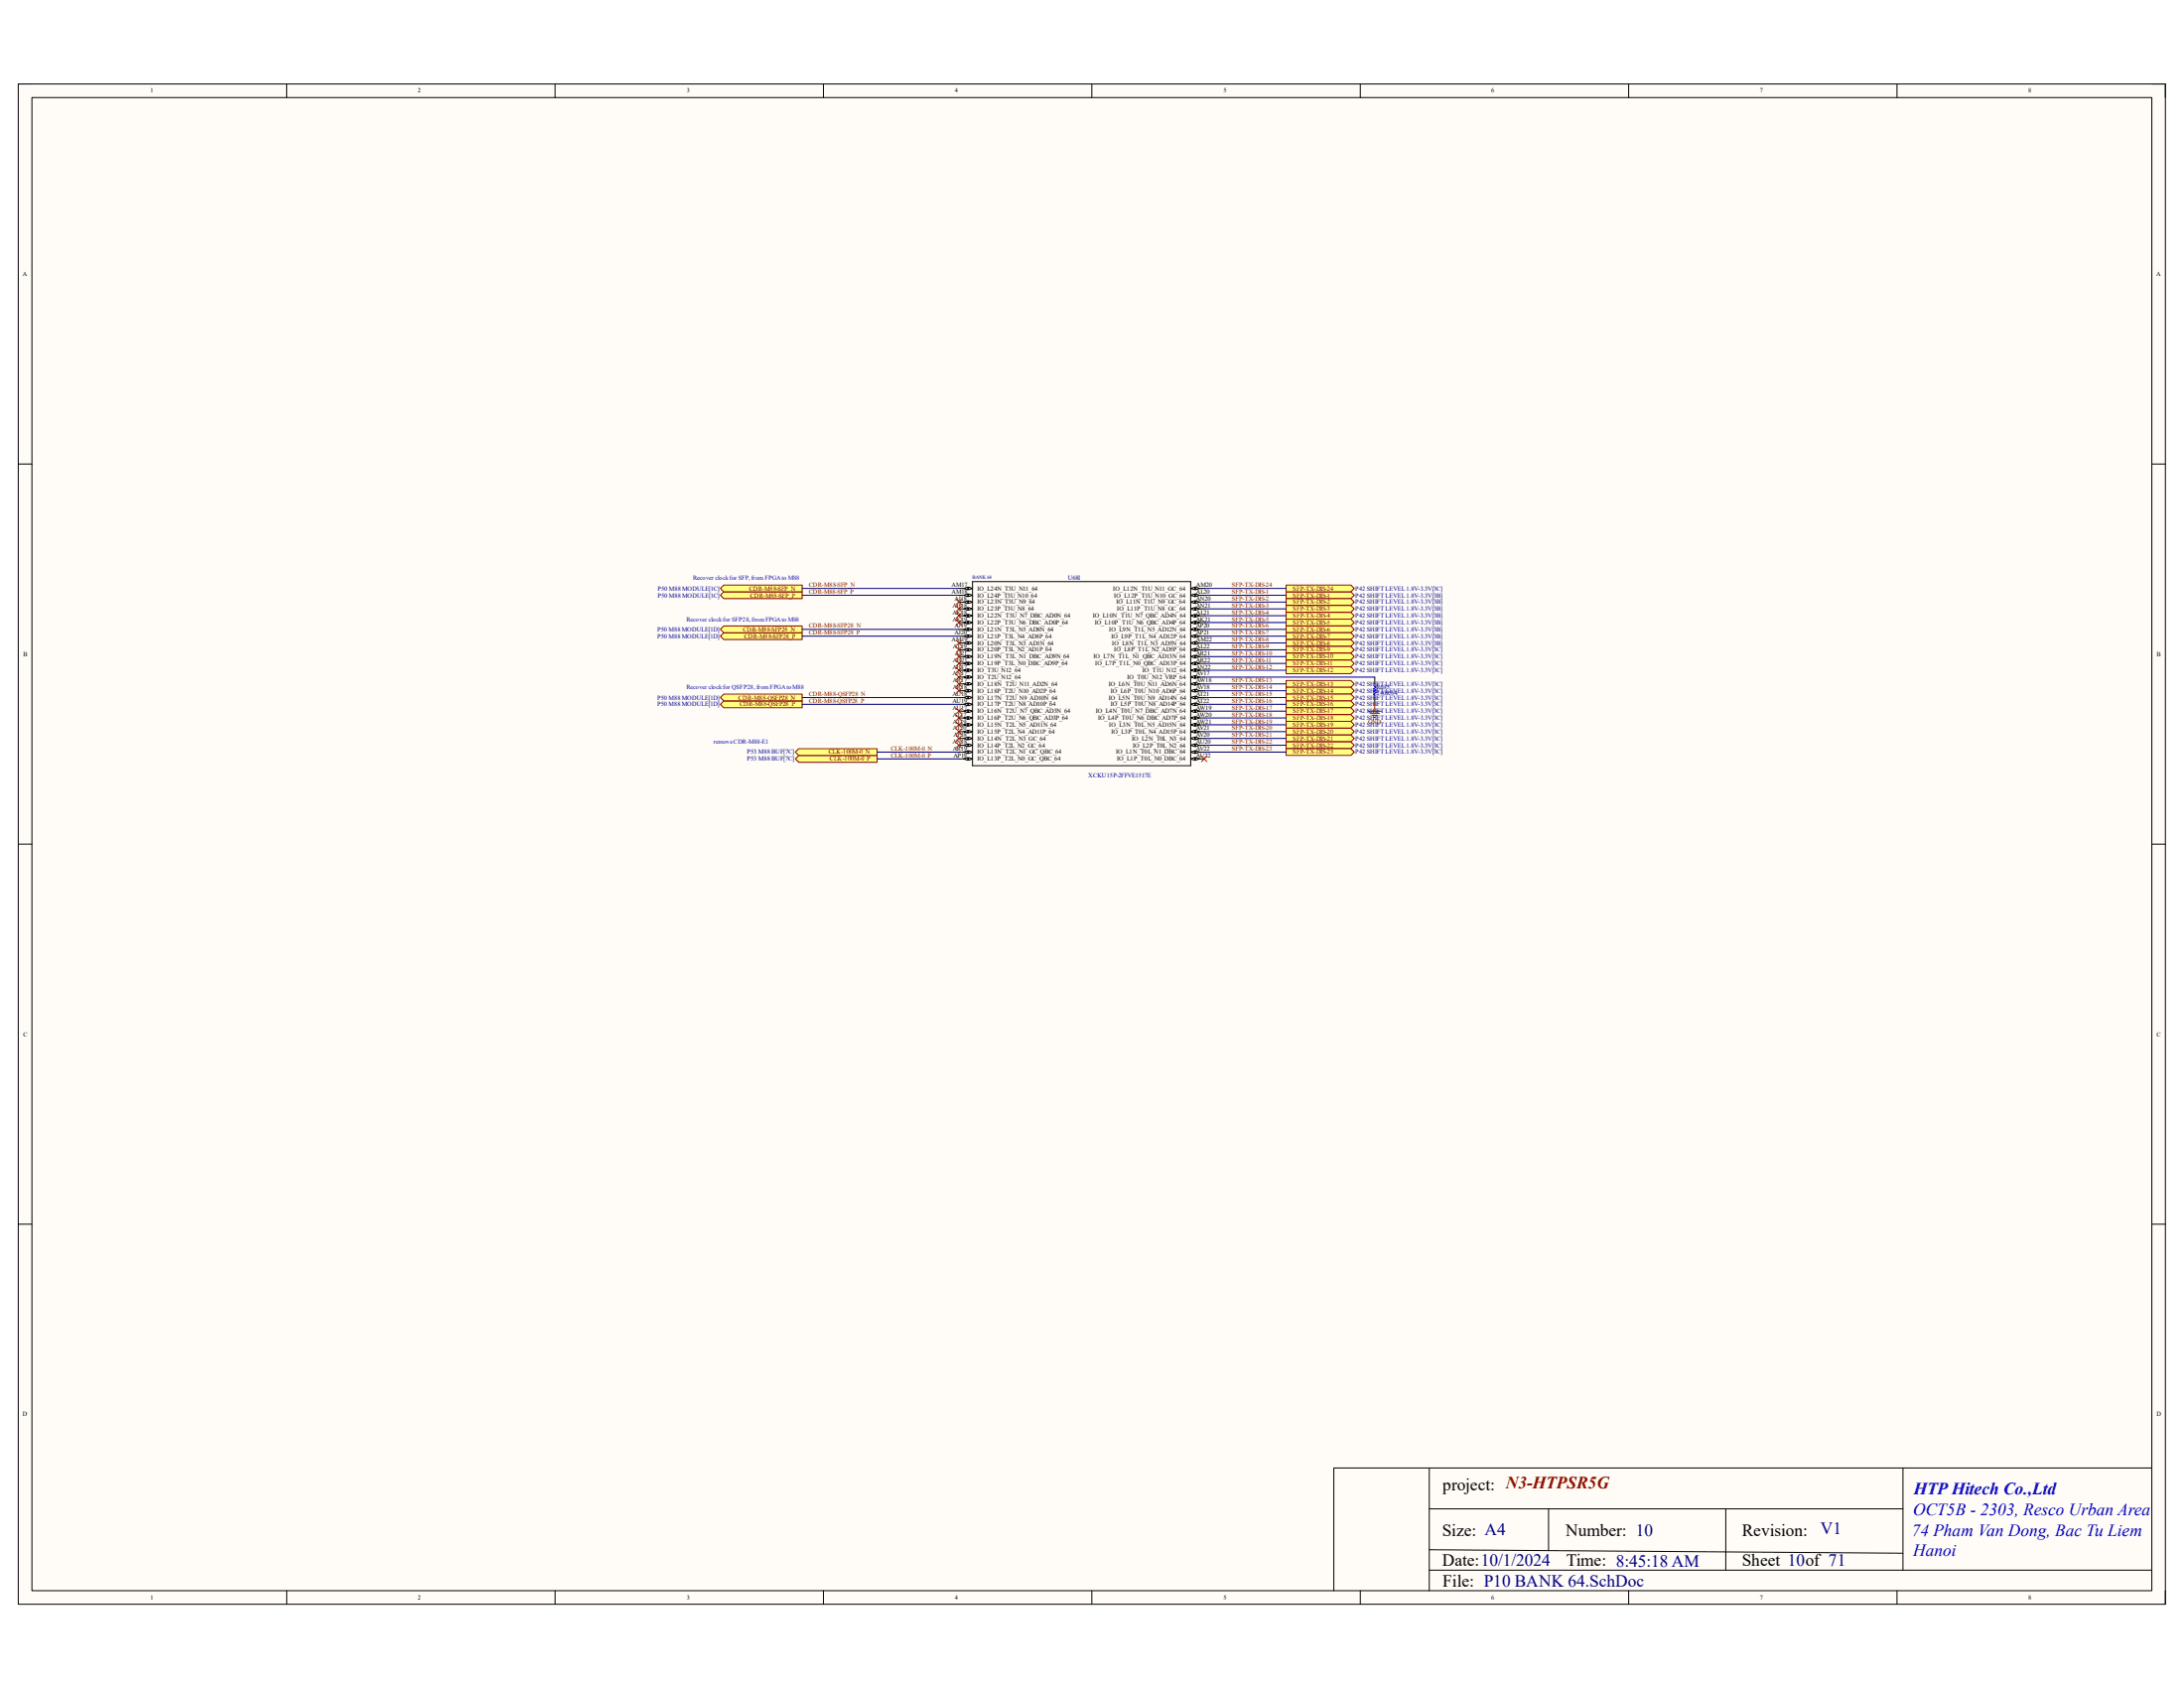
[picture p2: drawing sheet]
<svg xmlns="http://www.w3.org/2000/svg" width="279mm" height="216mm" viewBox="0 0 279 216" stroke-linecap="round" stroke-linejoin="round" font-family="sans-serif">
<path d="M2.3 10.7h274.7v194.5h-274.7z" fill-rule="evenodd" fill="#fffcf8"/>
<path d="M2.3 10.7h274.7v194.5h-274.7z" fill="none" stroke="#000" stroke-width=".13"/>
<path d="M4.1 12.5h271.2v191h-271.2z" fill-rule="evenodd" fill="#fffcf8"/>
<g fill="none" stroke="#000" stroke-width=".13">
<path d="M2.3 10.7h1.8M4.1 12.5h271.2v191h-271.2zM36.7 10.7v1.8M71 10.7v1.8M105.3 10.7v1.8M139.7 10.7v1.8M174 10.7v1.8M208.4 10.7v1.8M242.7 10.7v1.8M275.3 10.7h1.7v1.8M2.3 59.3h1.8M275.3 59.4h1.7"/>
<path d="M124.4 74.4h27.9v23.5h-27.9zM152.3 97.1h1.8M175.9 86.6v.9M175.9 89.2v.9M2.3 108h1.8M275.3 108h1.7M2.3 156.6h1.8M275.3 156.6h1.7M182.8 187.8v15.7M182.8 193h60.6M182.8 198.2l60.6 .5M198.1 193v5.3"/>
<path d="M220.8 193v7.8M243.4 187.8v13M275.3 187.8h-104.7v15.7M36.7 203.5v1.7M71 203.5v1.7M105.3 203.5v1.7M139.7 203.5v1.7M174 203.5v1.7M182.8 200.8h92.5M208.4 203.5v1.7M242.7 203.5v1.7M277 203.5v1.7"/>
</g>
<path d="M175.9 87.5v.3l.1 .1-.3 .2 .3 .2-.3 .1 .3 .2-.3 .2 .2 .1v.3" fill="none" stroke="#00f" stroke-width=".13"/>
<path d="M175 91h1.7M175.3 91.2h1.2M175.5 91.5h.7M175.8 91.7h.2M175.9 90.1v.9" fill="none" stroke="#800000" stroke-width=".13"/>
<path d="M152.3 97.1l.5-.2v.3z" fill="#f8fcff"/>
<path d="M152.3 97.1l.5-.2v.3z" fill="none" stroke="#000" stroke-width=".13"/>
<path d="M152.9 96.9l.6 .2-.6 .1z" fill="#f8fcff"/>
<path d="M152.3 96.2h1.8M152.9 96.9l.6 .2-.6 .1z" fill="none" stroke="#000" stroke-width=".13"/>
<path d="M152.3 96.2l.5-.2v.4z" fill="#f8fcff"/>
<path d="M152.3 96.2l.5-.2v.4z" fill="none" stroke="#000" stroke-width=".13"/>
<path d="M152.9 96l.6 .2-.6 .2z" fill="#f8fcff"/>
<path d="M152.3 95.3h1.8M152.9 96l.6 .2-.6 .2z" fill="none" stroke="#000" stroke-width=".13"/>
<path d="M152.3 95.3l.5-.2v.4z" fill="#f8fcff"/>
<path d="M152.3 95.3l.5-.2v.4z" fill="none" stroke="#000" stroke-width=".13"/>
<path d="M152.9 95.1l.6 .2-.6 .2z" fill="#f8fcff"/>
<path d="M152.3 94.4h1.8M152.9 95.1l.6 .2-.6 .2z" fill="none" stroke="#000" stroke-width=".13"/>
<path d="M152.3 94.4l.5-.1v.3z" fill="#f8fcff"/>
<path d="M152.3 94.4l.5-.1v.3z" fill="none" stroke="#000" stroke-width=".13"/>
<path d="M152.9 94.3l.6 .1-.6 .2z" fill="#f8fcff"/>
<path d="M152.3 93.6h1.8M152.9 94.3l.6 .1-.6 .2z" fill="none" stroke="#000" stroke-width=".13"/>
<path d="M152.3 93.6l.5-.2v.3z" fill="#f8fcff"/>
<path d="M152.3 93.6l.5-.2v.3z" fill="none" stroke="#000" stroke-width=".13"/>
<path d="M152.9 93.4l.6 .2-.6 .1z" fill="#f8fcff"/>
<path d="M152.3 92.7h1.8M152.9 93.4l.6 .2-.6 .1z" fill="none" stroke="#000" stroke-width=".13"/>
<path d="M152.3 92.7l.5-.2v.4z" fill="#f8fcff"/>
<path d="M152.3 92.7l.5-.2v.4z" fill="none" stroke="#000" stroke-width=".13"/>
<path d="M152.9 92.5l.6 .2-.6 .2z" fill="#f8fcff"/>
<path d="M152.3 91.8h1.8M152.9 92.5l.6 .2-.6 .2z" fill="none" stroke="#000" stroke-width=".13"/>
<path d="M152.3 91.8l.5-.1v.3z" fill="#f8fcff"/>
<path d="M152.3 91.8l.5-.1v.3z" fill="none" stroke="#000" stroke-width=".13"/>
<path d="M152.9 91.7l.6 .1-.6 .2z" fill="#f8fcff"/>
<path d="M152.3 91h1.8M152.9 91.7l.6 .1-.6 .2z" fill="none" stroke="#000" stroke-width=".13"/>
<path d="M152.3 91l.5-.2v.3z" fill="#f8fcff"/>
<path d="M152.3 91l.5-.2v.3z" fill="none" stroke="#000" stroke-width=".13"/>
<path d="M152.9 90.8l.6 .2-.6 .1z" fill="#f8fcff"/>
<path d="M152.3 90.1h1.8M152.9 90.8l.6 .2-.6 .1z" fill="none" stroke="#000" stroke-width=".13"/>
<path d="M152.3 90.1l.5-.2v.4z" fill="#f8fcff"/>
<path d="M152.3 90.1l.5-.2v.4z" fill="none" stroke="#000" stroke-width=".13"/>
<path d="M152.9 89.9l.6 .2-.6 .2z" fill="#f8fcff"/>
<path d="M152.3 89.2h1.8M152.9 89.9l.6 .2-.6 .2z" fill="none" stroke="#000" stroke-width=".13"/>
<path d="M152.3 89.2l.5-.2v.4z" fill="#f8fcff"/>
<path d="M152.3 89.2l.5-.2v.4z" fill="none" stroke="#000" stroke-width=".13"/>
<path d="M152.9 89l.6 .2-.6 .2z" fill="#f8fcff"/>
<path d="M152.3 88.3h1.8M152.9 89l.6 .2-.6 .2z" fill="none" stroke="#000" stroke-width=".13"/>
<path d="M152.3 88.3l.5-.1v.3z" fill="#f8fcff"/>
<path d="M152.3 88.3l.5-.1v.3z" fill="none" stroke="#000" stroke-width=".13"/>
<path d="M152.9 88.2l.6 .1-.6 .2z" fill="#f8fcff"/>
<path d="M152.3 87.5h1.8M152.9 88.2l.6 .1-.6 .2z" fill="none" stroke="#000" stroke-width=".13"/>
<path d="M152.3 87.5l.5-.2v.3z" fill="#f8fcff"/>
<path d="M152.3 87.5l.5-.2v.3z" fill="none" stroke="#000" stroke-width=".13"/>
<path d="M152.9 87.3l.6 .2-.6 .1z" fill="#f8fcff"/>
<path d="M152.3 86.6h1.8M152.9 87.3l.6 .2-.6 .1z" fill="none" stroke="#000" stroke-width=".13"/>
<path d="M152.3 86.6l.5-.2v.4z" fill="#f8fcff"/>
<path d="M152.3 86.6l.5-.2v.4z" fill="none" stroke="#000" stroke-width=".13"/>
<path d="M152.9 86.4l.6 .2-.6 .2z" fill="#f8fcff"/>
<path d="M152.3 85.7h1.8M152.9 86.4l.6 .2-.6 .2z" fill="none" stroke="#000" stroke-width=".13"/>
<path d="M152.3 85.7l.5-.1v.3z" fill="#f8fcff"/>
<path d="M152.3 85.7l.5-.1v.3z" fill="none" stroke="#000" stroke-width=".13"/>
<path d="M152.9 85.6l.6 .1-.6 .2z" fill="#f8fcff"/>
<path d="M152.3 84.9h1.8M152.9 85.6l.6 .1-.6 .2z" fill="none" stroke="#000" stroke-width=".13"/>
<path d="M152.3 84.9l.5-.2v.3z" fill="#f8fcff"/>
<path d="M152.3 84.9l.5-.2v.3z" fill="none" stroke="#000" stroke-width=".13"/>
<path d="M152.9 84.7l.6 .2-.6 .1z" fill="#f8fcff"/>
<path d="M152.3 84h1.8M152.9 84.7l.6 .2-.6 .1z" fill="none" stroke="#000" stroke-width=".13"/>
<path d="M152.3 84l.5-.2v.4z" fill="#f8fcff"/>
<path d="M152.3 84l.5-.2v.4z" fill="none" stroke="#000" stroke-width=".13"/>
<path d="M152.9 83.8l.6 .2-.6 .2z" fill="#f8fcff"/>
<path d="M152.3 83.1h1.8M152.9 83.8l.6 .2-.6 .2z" fill="none" stroke="#000" stroke-width=".13"/>
<path d="M152.3 83.1l.5-.2v.4z" fill="#f8fcff"/>
<path d="M152.3 83.1l.5-.2v.4z" fill="none" stroke="#000" stroke-width=".13"/>
<path d="M152.9 82.9l.6 .2-.6 .2z" fill="#f8fcff"/>
<path d="M152.3 82.2h1.8M152.9 82.9l.6 .2-.6 .2z" fill="none" stroke="#000" stroke-width=".13"/>
<path d="M152.3 82.2l.5-.1v.3z" fill="#f8fcff"/>
<path d="M152.3 82.2l.5-.1v.3z" fill="none" stroke="#000" stroke-width=".13"/>
<path d="M152.9 82.1l.6 .1-.6 .2z" fill="#f8fcff"/>
<path d="M152.3 81.4h1.8M152.9 82.1l.6 .1-.6 .2z" fill="none" stroke="#000" stroke-width=".13"/>
<path d="M152.3 81.4l.5-.2v.3z" fill="#f8fcff"/>
<path d="M152.3 81.4l.5-.2v.3z" fill="none" stroke="#000" stroke-width=".13"/>
<path d="M152.9 81.2l.6 .2-.6 .1z" fill="#f8fcff"/>
<path d="M152.3 80.5h1.8M152.9 81.2l.6 .2-.6 .1z" fill="none" stroke="#000" stroke-width=".13"/>
<path d="M152.3 80.5l.5-.2v.4z" fill="#f8fcff"/>
<path d="M152.3 80.5l.5-.2v.4z" fill="none" stroke="#000" stroke-width=".13"/>
<path d="M152.9 80.3l.6 .2-.6 .2z" fill="#f8fcff"/>
<path d="M152.3 79.6h1.8M152.9 80.3l.6 .2-.6 .2z" fill="none" stroke="#000" stroke-width=".13"/>
<path d="M152.3 79.6l.5-.2v.4z" fill="#f8fcff"/>
<path d="M152.3 79.6l.5-.2v.4z" fill="none" stroke="#000" stroke-width=".13"/>
<path d="M152.9 79.4l.6 .2-.6 .2z" fill="#f8fcff"/>
<path d="M152.3 78.8h1.8M152.9 79.4l.6 .2-.6 .2z" fill="none" stroke="#000" stroke-width=".13"/>
<path d="M152.3 78.8l.5-.2v.3z" fill="#f8fcff"/>
<path d="M152.3 78.8l.5-.2v.3z" fill="none" stroke="#000" stroke-width=".13"/>
<path d="M152.9 78.6l.6 .2-.6 .1z" fill="#f8fcff"/>
<path d="M152.3 77.9h1.8M152.9 78.6l.6 .2-.6 .1z" fill="none" stroke="#000" stroke-width=".13"/>
<path d="M152.3 77.9l.5-.2v.4z" fill="#f8fcff"/>
<path d="M152.3 77.9l.5-.2v.4z" fill="none" stroke="#000" stroke-width=".13"/>
<path d="M152.9 77.7l.6 .2-.6 .2z" fill="#f8fcff"/>
<path d="M152.3 77h1.8M152.9 77.7l.6 .2-.6 .2z" fill="none" stroke="#000" stroke-width=".13"/>
<path d="M152.3 77l.5-.2v.4z" fill="#f8fcff"/>
<path d="M152.3 77l.5-.2v.4z" fill="none" stroke="#000" stroke-width=".13"/>
<path d="M152.9 76.8l.6 .2-.6 .2z" fill="#f8fcff"/>
<path d="M152.3 76.1h1.8M152.9 76.8l.6 .2-.6 .2z" fill="none" stroke="#000" stroke-width=".13"/>
<path d="M152.3 76.1l.5-.1v.3z" fill="#f8fcff"/>
<path d="M152.3 76.1l.5-.1v.3z" fill="none" stroke="#000" stroke-width=".13"/>
<path d="M152.9 76l.6 .1-.6 .2z" fill="#f8fcff"/>
<path d="M152.3 75.3h1.8M152.9 76l.6 .1-.6 .2z" fill="none" stroke="#000" stroke-width=".13"/>
<path d="M152.3 75.3l.5-.2v.3z" fill="#f8fcff"/>
<path d="M152.3 75.3l.5-.2v.3z" fill="none" stroke="#000" stroke-width=".13"/>
<path d="M152.9 75.1l.6 .2-.6 .1z" fill="#f8fcff"/>
<path d="M152.9 75.1l.6 .2-.6 .1zM122.7 97.1h1.7" fill="none" stroke="#000" stroke-width=".13"/>
<path d="M123.9 96.9l.5 .2-.5 .1z" fill="#f8fcff"/>
<path d="M123.9 96.9l.5 .2-.5 .1z" fill="none" stroke="#000" stroke-width=".13"/>
<path d="M123.3 97.1l.5-.2v.3z" fill="#f8fcff"/>
<path d="M122.7 96.2h1.7M123.3 97.1l.5-.2v.3z" fill="none" stroke="#000" stroke-width=".13"/>
<path d="M123.9 96l.5 .2-.5 .2z" fill="#f8fcff"/>
<path d="M123.9 96l.5 .2-.5 .2z" fill="none" stroke="#000" stroke-width=".13"/>
<path d="M123.3 96.2l.5-.2v.4z" fill="#f8fcff"/>
<path d="M122.7 95.3h1.7M123.3 96.2l.5-.2v.4z" fill="none" stroke="#000" stroke-width=".13"/>
<path d="M123.9 95.1l.5 .2-.5 .2z" fill="#f8fcff"/>
<path d="M123.9 95.1l.5 .2-.5 .2z" fill="none" stroke="#000" stroke-width=".13"/>
<path d="M123.3 95.3l.5-.2v.4z" fill="#f8fcff"/>
<path d="M122.7 94.4h1.7M123.3 95.3l.5-.2v.4z" fill="none" stroke="#000" stroke-width=".13"/>
<path d="M123.9 94.3l.5 .1-.5 .2z" fill="#f8fcff"/>
<path d="M123.9 94.3l.5 .1-.5 .2z" fill="none" stroke="#000" stroke-width=".13"/>
<path d="M123.3 94.4l.5-.1v.3z" fill="#f8fcff"/>
<path d="M122.7 93.6h1.7M123.3 94.4l.5-.1v.3z" fill="none" stroke="#000" stroke-width=".13"/>
<path d="M123.9 93.4l.5 .2-.5 .1z" fill="#f8fcff"/>
<path d="M123.9 93.4l.5 .2-.5 .1z" fill="none" stroke="#000" stroke-width=".13"/>
<path d="M123.3 93.6l.5-.2v.3z" fill="#f8fcff"/>
<path d="M122.7 92.7h1.7M123.3 93.6l.5-.2v.3z" fill="none" stroke="#000" stroke-width=".13"/>
<path d="M123.9 92.5l.5 .2-.5 .2z" fill="#f8fcff"/>
<path d="M123.9 92.5l.5 .2-.5 .2z" fill="none" stroke="#000" stroke-width=".13"/>
<path d="M123.3 92.7l.5-.2v.4z" fill="#f8fcff"/>
<path d="M122.7 91.8h1.7M123.3 92.7l.5-.2v.4z" fill="none" stroke="#000" stroke-width=".13"/>
<path d="M123.9 91.7l.5 .1-.5 .2z" fill="#f8fcff"/>
<path d="M123.9 91.7l.5 .1-.5 .2z" fill="none" stroke="#000" stroke-width=".13"/>
<path d="M123.3 91.8l.5-.1v.3z" fill="#f8fcff"/>
<path d="M122.7 91h1.7M123.3 91.8l.5-.1v.3z" fill="none" stroke="#000" stroke-width=".13"/>
<path d="M123.9 90.8l.5 .2-.5 .1z" fill="#f8fcff"/>
<path d="M123.9 90.8l.5 .2-.5 .1z" fill="none" stroke="#000" stroke-width=".13"/>
<path d="M123.3 91l.5-.2v.3z" fill="#f8fcff"/>
<path d="M122.7 90.1h1.7M123.3 91l.5-.2v.3z" fill="none" stroke="#000" stroke-width=".13"/>
<path d="M123.9 89.9l.5 .2-.5 .2z" fill="#f8fcff"/>
<path d="M123.9 89.9l.5 .2-.5 .2z" fill="none" stroke="#000" stroke-width=".13"/>
<path d="M123.3 90.1l.5-.2v.4z" fill="#f8fcff"/>
<path d="M122.7 89.2h1.7M123.3 90.1l.5-.2v.4z" fill="none" stroke="#000" stroke-width=".13"/>
<path d="M123.9 89l.5 .2-.5 .2z" fill="#f8fcff"/>
<path d="M123.9 89l.5 .2-.5 .2z" fill="none" stroke="#000" stroke-width=".13"/>
<path d="M123.3 89.2l.5-.2v.4z" fill="#f8fcff"/>
<path d="M122.7 88.3h1.7M123.3 89.2l.5-.2v.4z" fill="none" stroke="#000" stroke-width=".13"/>
<path d="M123.9 88.2l.5 .1-.5 .2z" fill="#f8fcff"/>
<path d="M123.9 88.2l.5 .1-.5 .2z" fill="none" stroke="#000" stroke-width=".13"/>
<path d="M123.3 88.3l.5-.1v.3z" fill="#f8fcff"/>
<path d="M122.7 87.5h1.7M123.3 88.3l.5-.1v.3z" fill="none" stroke="#000" stroke-width=".13"/>
<path d="M123.9 87.3l.5 .2-.5 .1z" fill="#f8fcff"/>
<path d="M123.9 87.3l.5 .2-.5 .1z" fill="none" stroke="#000" stroke-width=".13"/>
<path d="M123.3 87.5l.5-.2v.3z" fill="#f8fcff"/>
<path d="M122.7 86.6h1.7M123.3 87.5l.5-.2v.3z" fill="none" stroke="#000" stroke-width=".13"/>
<path d="M123.9 86.4l.5 .2-.5 .2z" fill="#f8fcff"/>
<path d="M123.9 86.4l.5 .2-.5 .2z" fill="none" stroke="#000" stroke-width=".13"/>
<path d="M123.3 86.6l.5-.2v.4z" fill="#f8fcff"/>
<path d="M122.7 85.7h1.7M123.3 86.6l.5-.2v.4z" fill="none" stroke="#000" stroke-width=".13"/>
<path d="M123.9 85.6l.5 .1-.5 .2z" fill="#f8fcff"/>
<path d="M123.9 85.6l.5 .1-.5 .2z" fill="none" stroke="#000" stroke-width=".13"/>
<path d="M123.3 85.7l.5-.1v.3z" fill="#f8fcff"/>
<path d="M122.7 84.9h1.7M123.3 85.7l.5-.1v.3z" fill="none" stroke="#000" stroke-width=".13"/>
<path d="M123.9 84.7l.5 .2-.5 .1z" fill="#f8fcff"/>
<path d="M123.9 84.7l.5 .2-.5 .1z" fill="none" stroke="#000" stroke-width=".13"/>
<path d="M123.3 84.9l.5-.2v.3z" fill="#f8fcff"/>
<path d="M122.7 84h1.7M123.3 84.9l.5-.2v.3z" fill="none" stroke="#000" stroke-width=".13"/>
<path d="M123.9 83.8l.5 .2-.5 .2z" fill="#f8fcff"/>
<path d="M123.9 83.8l.5 .2-.5 .2z" fill="none" stroke="#000" stroke-width=".13"/>
<path d="M123.3 84l.5-.2v.4z" fill="#f8fcff"/>
<path d="M122.7 83.1h1.7M123.3 84l.5-.2v.4z" fill="none" stroke="#000" stroke-width=".13"/>
<path d="M123.9 82.9l.5 .2-.5 .2z" fill="#f8fcff"/>
<path d="M123.9 82.9l.5 .2-.5 .2z" fill="none" stroke="#000" stroke-width=".13"/>
<path d="M123.3 83.1l.5-.2v.4z" fill="#f8fcff"/>
<path d="M122.7 82.2h1.7M123.3 83.1l.5-.2v.4z" fill="none" stroke="#000" stroke-width=".13"/>
<path d="M123.9 82.1l.5 .1-.5 .2z" fill="#f8fcff"/>
<path d="M123.9 82.1l.5 .1-.5 .2z" fill="none" stroke="#000" stroke-width=".13"/>
<path d="M123.3 82.2l.5-.1v.3z" fill="#f8fcff"/>
<path d="M122.7 81.4h1.7M123.3 82.2l.5-.1v.3z" fill="none" stroke="#000" stroke-width=".13"/>
<path d="M123.9 81.2l.5 .2-.5 .1z" fill="#f8fcff"/>
<path d="M123.9 81.2l.5 .2-.5 .1z" fill="none" stroke="#000" stroke-width=".13"/>
<path d="M123.3 81.4l.5-.2v.3z" fill="#f8fcff"/>
<path d="M122.7 80.5h1.7M123.3 81.4l.5-.2v.3z" fill="none" stroke="#000" stroke-width=".13"/>
<path d="M123.9 80.3l.5 .2-.5 .2z" fill="#f8fcff"/>
<path d="M123.9 80.3l.5 .2-.5 .2z" fill="none" stroke="#000" stroke-width=".13"/>
<path d="M123.3 80.5l.5-.2v.4z" fill="#f8fcff"/>
<path d="M122.7 79.6h1.7M123.3 80.5l.5-.2v.4z" fill="none" stroke="#000" stroke-width=".13"/>
<path d="M123.9 79.4l.5 .2-.5 .2z" fill="#f8fcff"/>
<path d="M123.9 79.4l.5 .2-.5 .2z" fill="none" stroke="#000" stroke-width=".13"/>
<path d="M123.3 79.6l.5-.2v.4z" fill="#f8fcff"/>
<path d="M122.7 78.8h1.7M123.3 79.6l.5-.2v.4z" fill="none" stroke="#000" stroke-width=".13"/>
<path d="M123.9 78.6l.5 .2-.5 .1z" fill="#f8fcff"/>
<path d="M123.9 78.6l.5 .2-.5 .1z" fill="none" stroke="#000" stroke-width=".13"/>
<path d="M123.3 78.8l.5-.2v.3z" fill="#f8fcff"/>
<path d="M122.7 77.9h1.7M123.3 78.8l.5-.2v.3z" fill="none" stroke="#000" stroke-width=".13"/>
<path d="M123.9 77.7l.5 .2-.5 .2z" fill="#f8fcff"/>
<path d="M123.9 77.7l.5 .2-.5 .2z" fill="none" stroke="#000" stroke-width=".13"/>
<path d="M123.3 77.9l.5-.2v.4z" fill="#f8fcff"/>
<path d="M122.7 77h1.7M123.3 77.9l.5-.2v.4z" fill="none" stroke="#000" stroke-width=".13"/>
<path d="M123.9 76.8l.5 .2-.5 .2z" fill="#f8fcff"/>
<path d="M123.9 76.8l.5 .2-.5 .2z" fill="none" stroke="#000" stroke-width=".13"/>
<path d="M123.3 77l.5-.2v.4z" fill="#f8fcff"/>
<path d="M122.7 76.1h1.7M123.3 77l.5-.2v.4z" fill="none" stroke="#000" stroke-width=".13"/>
<path d="M123.9 76l.5 .1-.5 .2z" fill="#f8fcff"/>
<path d="M123.9 76l.5 .1-.5 .2z" fill="none" stroke="#000" stroke-width=".13"/>
<path d="M123.3 76.1l.5-.1v.3z" fill="#f8fcff"/>
<path d="M122.7 75.3h1.7M123.3 76.1l.5-.1v.3z" fill="none" stroke="#000" stroke-width=".13"/>
<path d="M123.9 75.1l.5 .2-.5 .1z" fill="#f8fcff"/>
<path d="M123.9 75.1l.5 .2-.5 .1z" fill="none" stroke="#000" stroke-width=".13"/>
<path d="M123.3 75.3l.5-.2v.3z" fill="#f8fcff"/>
<path d="M123.3 75.3l.5-.2v.3z" fill="none" stroke="#000" stroke-width=".13"/>
<path d="M92.2 76.1l.4-.4h10v.9h-10z" fill-rule="evenodd" fill="#ffff80"/>
<path d="M92.2 76.1l.4-.4h10v.9h-10z" fill="none" stroke="#800000" stroke-width=".13"/>
<path d="M92.2 81.4l.4-.5h10v.9h-10z" fill-rule="evenodd" fill="#ffff80"/>
<path d="M92.2 81.4l.4-.5h10v.9h-10z" fill="none" stroke="#800000" stroke-width=".13"/>
<path d="M92.2 90.1l.4-.4h10v.8h-10z" fill-rule="evenodd" fill="#ffff80"/>
<path d="M92.2 90.1l.4-.4h10v.8h-10z" fill="none" stroke="#800000" stroke-width=".13"/>
<path d="M92.2 75.3l.4-.5h10v.9h-10z" fill-rule="evenodd" fill="#ffff80"/>
<path d="M92.2 75.3l.4-.5h10v.9h-10z" fill="none" stroke="#800000" stroke-width=".13"/>
<path d="M92.2 80.5l.4-.4h10v.8h-10z" fill-rule="evenodd" fill="#ffff80"/>
<path d="M92.2 80.5l.4-.4h10v.8h-10z" fill="none" stroke="#800000" stroke-width=".13"/>
<path d="M92.2 89.2l.4-.4h10v.9h-10z" fill-rule="evenodd" fill="#ffff80"/>
<path d="M92.2 89.2l.4-.4h10v.9h-10z" fill="none" stroke="#800000" stroke-width=".13"/>
<path d="M164.5 75.7h8.3l.5 .4-.5 .5h-8.3z" fill-rule="evenodd" fill="#ffff80"/>
<path d="M164.5 75.7h8.3l.5 .4-.5 .5h-8.3z" fill="none" stroke="#800000" stroke-width=".13"/>
<path d="M164.5 76.6h8.3l.5 .4-.5 .4h-8.3z" fill-rule="evenodd" fill="#ffff80"/>
<path d="M164.5 76.6h8.3l.5 .4-.5 .4h-8.3z" fill="none" stroke="#800000" stroke-width=".13"/>
<path d="M164.5 77.4h8.3l.5 .5-.5 .4h-8.3z" fill-rule="evenodd" fill="#ffff80"/>
<path d="M164.5 77.4h8.3l.5 .5-.5 .4h-8.3z" fill="none" stroke="#800000" stroke-width=".13"/>
<path d="M164.5 78.3h8.3l.5 .5-.5 .4h-8.3z" fill-rule="evenodd" fill="#ffff80"/>
<path d="M164.5 78.3h8.3l.5 .5-.5 .4h-8.3z" fill="none" stroke="#800000" stroke-width=".13"/>
<path d="M164.5 79.2h8.3l.5 .4-.5 .5h-8.3z" fill-rule="evenodd" fill="#ffff80"/>
<path d="M164.5 79.2h8.3l.5 .4-.5 .5h-8.3z" fill="none" stroke="#800000" stroke-width=".13"/>
<path d="M164.5 80.1h8.3l.5 .4-.5 .4h-8.3z" fill-rule="evenodd" fill="#ffff80"/>
<path d="M164.5 80.1h8.3l.5 .4-.5 .4h-8.3z" fill="none" stroke="#800000" stroke-width=".13"/>
<path d="M164.5 80.9h8.3l.5 .5-.5 .4h-8.3z" fill-rule="evenodd" fill="#ffff80"/>
<path d="M164.5 80.9h8.3l.5 .5-.5 .4h-8.3z" fill="none" stroke="#800000" stroke-width=".13"/>
<path d="M164.5 81.8h8.3l.5 .4-.5 .5h-8.3z" fill-rule="evenodd" fill="#ffff80"/>
<path d="M164.5 81.8h8.3l.5 .4-.5 .5h-8.3z" fill="none" stroke="#800000" stroke-width=".13"/>
<path d="M164.5 82.7h8.3l.5 .4-.5 .4h-8.3z" fill-rule="evenodd" fill="#ffff80"/>
<path d="M164.5 82.7h8.3l.5 .4-.5 .4h-8.3z" fill="none" stroke="#800000" stroke-width=".13"/>
<path d="M164.5 83.5h8.3l.5 .5-.5 .4h-8.3z" fill-rule="evenodd" fill="#ffff80"/>
<path d="M164.5 83.5h8.3l.5 .5-.5 .4h-8.3z" fill="none" stroke="#800000" stroke-width=".13"/>
<path d="M164.5 84.4h8.3l.5 .5-.5 .4h-8.3z" fill-rule="evenodd" fill="#ffff80"/>
<path d="M164.5 84.4h8.3l.5 .5-.5 .4h-8.3z" fill="none" stroke="#800000" stroke-width=".13"/>
<path d="M164.5 85.3h8.3l.5 .4-.5 .5h-8.3z" fill-rule="evenodd" fill="#ffff80"/>
<path d="M164.5 85.3h8.3l.5 .4-.5 .5h-8.3z" fill="none" stroke="#800000" stroke-width=".13"/>
<path d="M164.5 87h8.3l.5 .5-.5 .4h-8.3z" fill-rule="evenodd" fill="#ffff80"/>
<path d="M164.5 87h8.3l.5 .5-.5 .4h-8.3z" fill="none" stroke="#800000" stroke-width=".13"/>
<path d="M164.5 87.9h8.3l.5 .4-.5 .5h-8.3z" fill-rule="evenodd" fill="#ffff80"/>
<path d="M164.5 87.9h8.3l.5 .4-.5 .5h-8.3z" fill="none" stroke="#800000" stroke-width=".13"/>
<path d="M164.5 88.8h8.3l.5 .4-.5 .5h-8.3z" fill-rule="evenodd" fill="#ffff80"/>
<path d="M164.5 88.8h8.3l.5 .4-.5 .5h-8.3z" fill="none" stroke="#800000" stroke-width=".13"/>
<path d="M164.5 89.7h8.3l.5 .4-.5 .4h-8.3z" fill-rule="evenodd" fill="#ffff80"/>
<path d="M164.5 89.7h8.3l.5 .4-.5 .4h-8.3z" fill="none" stroke="#800000" stroke-width=".13"/>
<path d="M164.5 90.5h8.3l.5 .5-.5 .4h-8.3z" fill-rule="evenodd" fill="#ffff80"/>
<path d="M164.5 90.5h8.3l.5 .5-.5 .4h-8.3z" fill="none" stroke="#800000" stroke-width=".13"/>
<path d="M164.5 91.4h8.3l.5 .4-.5 .5h-8.3z" fill-rule="evenodd" fill="#ffff80"/>
<path d="M164.5 91.4h8.3l.5 .4-.5 .5h-8.3z" fill="none" stroke="#800000" stroke-width=".13"/>
<path d="M164.5 92.3h8.3l.5 .4-.5 .4h-8.3z" fill-rule="evenodd" fill="#ffff80"/>
<path d="M164.5 92.3h8.3l.5 .4-.5 .4h-8.3z" fill="none" stroke="#800000" stroke-width=".13"/>
<path d="M164.5 93.1h8.3l.5 .5-.5 .4h-8.3z" fill-rule="evenodd" fill="#ffff80"/>
<path d="M164.5 93.1h8.3l.5 .5-.5 .4h-8.3z" fill="none" stroke="#800000" stroke-width=".13"/>
<path d="M164.5 94h8.3l.5 .4-.5 .5h-8.3z" fill-rule="evenodd" fill="#ffff80"/>
<path d="M164.5 94h8.3l.5 .4-.5 .5h-8.3z" fill="none" stroke="#800000" stroke-width=".13"/>
<path d="M164.5 94.9h8.3l.5 .4-.5 .5h-8.3z" fill-rule="evenodd" fill="#ffff80"/>
<path d="M164.5 94.9h8.3l.5 .4-.5 .5h-8.3z" fill="none" stroke="#800000" stroke-width=".13"/>
<path d="M164.5 95.8h8.3l.5 .4-.5 .4h-8.3z" fill-rule="evenodd" fill="#ffff80"/>
<path d="M164.5 95.8h8.3l.5 .4-.5 .4h-8.3z" fill="none" stroke="#800000" stroke-width=".13"/>
<path d="M164.5 74.8h8.3l.5 .5-.5 .4h-8.3z" fill-rule="evenodd" fill="#ffff80"/>
<path d="M164.5 74.8h8.3l.5 .5-.5 .4h-8.3z" fill="none" stroke="#800000" stroke-width=".13"/>
<path d="M154.1 75.3h10.4" fill="none" stroke="#000080" stroke-width=".13"/>
<path d="M102.2 96.6h10v.9h-10l-.5-.4z" fill-rule="evenodd" fill="#ffff80"/>
<path d="M102.2 96.6h10v.9h-10l-.5-.4z" fill="none" stroke="#800000" stroke-width=".13"/>
<path d="M101.7 96.2l.5-.4h10v.8h-10z" fill-rule="evenodd" fill="#ffff80"/>
<path d="M101.7 96.2l.5-.4h10v.8h-10z" fill="none" stroke="#800000" stroke-width=".13"/>
<g fill="none" stroke="#000080" stroke-width=".13">
<path d="M102.6 76.1h20.1M102.6 75.3h20.1M154.1 76.1h10.4M154.1 79.6h10.4M154.1 78.8h10.4M154.1 77.9h10.4M154.1 77h10.4M102.6 90.1h20.1M102.6 89.2h20.1M102.6 81.4h20.1M102.6 80.5h20.1M112.2 97.1h10.5"/>
<path d="M112.2 96.2h10.5M154.1 90.1h10.4M154.1 89.2h10.4M154.1 81.4h10.4M154.1 80.5h10.4M154.1 96.2h10.4M154.1 95.3h10.4M154.1 94.4h10.4M154.1 93.6h10.4M154.1 92.7h10.4M154.1 91.8h10.4M154.1 91h10.4"/>
<path d="M154.1 88.3h10.4M154.1 87.5h10.4M154.1 85.7h10.4M154.1 84.9h10.4M154.1 84h10.4M154.1 83.1h10.4M154.1 82.2h10.4M154.1 86.6h21.8"/>
</g>
<g fill="none" stroke="#f00" stroke-width=".13">
<path d="M122.3 76.7l.7 .7M122.3 77.5l.7 .7M122.3 78.4l.7 .7M122.3 79.3l.7 .7M123 76.7l-.7 .7M123 77.5l-.7 .7M123 78.4l-.7 .7M123 79.3l-.7 .7M122.3 81.9l.7 .7M122.3 82.8l.7 .7M122.3 83.6l.7 .7M122.3 84.5l.7 .7"/>
<path d="M122.3 85.4l.7 .7M122.3 86.2l.7 .7M122.3 87.1l.7 .7M122.3 88l.7 .7M122.3 90.6l.7 .7M122.3 92.4l.7 .7M122.3 91.5l.7 .7M122.3 93.2l.7 .7M122.3 94.1l.7 .7M122.3 95l.7 .7M123 81.9l-.7 .7M123 82.8l-.7 .7"/>
<path d="M123 83.6l-.7 .7M123 84.5l-.7 .7M123 85.4l-.7 .7M123 86.2l-.7 .7M123 87.1l-.7 .7M123 88l-.7 .7M123 90.6l-.7 .7M123 92.4l-.7 .7M123 91.5l-.7 .7M123 93.2l-.7 .7M123 94.1l-.7 .7M123 95l-.7 .7"/>
<path d="M153.7 96.7l.7 .7M154.4 96.7l-.7 .7"/>
</g>
<g font-size="2.2">
<text x="184.6" y="190.6">project: N3-HTPSR5G</text>
<text x="184.5" y="196.4">Size: A4</text>
<text x="200.3" y="196.4">Number: 10</text>
<text x="222.8" y="196.4">Revision:</text>
<text x="184.5" y="200.3">Date:10/1/2024</text>
<text x="184.6" y="202.9">File: P10 BANK 64.SchDoc</text>
<text x="200.4" y="200.3">Time: 8:45:18 AM</text>
<text x="222.8" y="200.3">Sheet 10of 71</text>
</g>
<g font-size="2.2" fill="#00f">
<text x="244.8" y="191.2">HTP Hitech Co.,Ltd</text>
<text x="244.6" y="196.5">74 Pham Van Dong, Bac Tu Liem</text>
<text x="244.7" y="193.8">OCT5B - 2303, Resco Urban Area</text>
<text x="244.7" y="199.1">Hanoi</text>
</g>
<text font-size="2.2" fill="#000080" x="232.9" y="196.3">V1</text>
<g font-size=".8">
<text x="19.2" y="11.9">1</text>
<text x="53.5" y="11.9">2</text>
<text x="87.8" y="11.9">3</text>
<text x="122.1" y="11.9">4</text>
<text x="156.5" y="11.9">5</text>
<text x="190.8" y="11.9">6</text>
<text x="225.1" y="11.9">7</text>
<text x="259.5" y="11.9">8</text>
<text x="2.9" y="35.3">A</text>
<text x="275.8" y="35.3">A</text>
<text x="121.7" y="75.9">AM18</text>
<text x="121.7" y="75.1">AM17</text>
<text x="121.8" y="77.7">AH18</text>
<text x="122.1" y="76.8">AJ18</text>
<text x="125" y="77.3">IO_L23N_T3U_N9_64</text>
<text x="125" y="76.4">IO_L24P_T3U_N10_64</text>
<text x="125" y="75.5">IO_L24N_T3U_N11_64</text>
<text x="142.4" y="75.5">IO_L12N_T1U_N11_GC_64</text>
<text x="142.5" y="76.4">IO_L12P_T1U_N10_GC_64</text>
<text x="142.8" y="77.3">IO_L11N_T1U_N9_GC_64</text>
<text x="153" y="77.7">AN21</text>
<text x="153" y="76.8">AN20</text>
<text x="153" y="75.9">AL20</text>
<text x="153" y="75.1">AM20</text>
<text x="3" y="83.9">B</text>
<text x="121.7" y="82">AM19</text>
<text x="121.8" y="79.5">AK19</text>
<text x="121.8" y="78.6">AK18</text>
<text x="121.9" y="82.9">AL19</text>
<text x="122.1" y="81.2">AJ20</text>
<text x="122.1" y="80.3">AJ19</text>
<text x="122.1" y="83.8">AJ21</text>
<text x="125" y="83.4">IO_L20P_T3L_N2_AD1P_64</text>
<text x="125" y="82.5">IO_L20N_T3L_N3_AD1N_64</text>
<text x="125" y="81.6">IO_L21P_T3L_N4_AD8P_64</text>
<text x="125" y="80.8">IO_L21N_T3L_N5_AD8N_64</text>
<text x="125" y="79.9">IO_L22P_T3U_N6_DBC_AD0P_64</text>
<text x="125" y="79">IO_L22N_T3U_N7_DBC_AD0N_64</text>
<text x="125" y="78.1">IO_L23P_T3U_N8_64</text>
<text x="139.8" y="79">IO_L10N_T1U_N7_QBC_AD4N_64</text>
<text x="140" y="79.9">IO_L10P_T1U_N6_QBC_AD4P_64</text>
<text x="141.9" y="80.8">IO_L9N_T1L_N5_AD12N_64</text>
<text x="142.2" y="81.6">IO_L9P_T1L_N4_AD12P_64</text>
<text x="142.3" y="82.5">IO_L8N_T1L_N3_AD5N_64</text>
<text x="142.5" y="83.4">IO_L8P_T1L_N2_AD5P_64</text>
<text x="142.9" y="78.1">IO_L11P_T1U_N8_GC_64</text>
<text x="153" y="83.8">AR21</text>
<text x="153" y="82.9">AL22</text>
<text x="153" y="82">AM22</text>
<text x="153" y="81.2">AP21</text>
<text x="153" y="80.3">AP20</text>
<text x="153" y="79.5">AK21</text>
<text x="153" y="78.6">AL21</text>
<text x="275.9" y="83.9">B</text>
<text x="121.8" y="89.9">AU19</text>
<text x="121.8" y="89">AU18</text>
<text x="121.8" y="86.4">AN17</text>
<text x="121.8" y="85.6">AH17</text>
<text x="121.9" y="88.2">AR18</text>
<text x="121.9" y="87.3">AR17</text>
<text x="121.9" y="84.7">AH21</text>
<text x="125" y="89.5">IO_L17N_T2U_N9_AD10N_64</text>
<text x="125" y="88.6">IO_L18P_T2U_N10_AD2P_64</text>
<text x="125" y="87.7">IO_L18N_T2U_N11_AD2N_64</text>
<text x="125" y="86.9">IO_T2U_N12_64</text>
<text x="125" y="86">IO_T3U_N12_64</text>
<text x="125" y="85.1">IO_L19P_T3L_N0_DBC_AD9P_64</text>
<text x="125" y="84.2">IO_L19N_T3L_N1_DBC_AD9N_64</text>
<text x="139.9" y="84.2">IO_L7N_T1L_N1_QBC_AD13N_64</text>
<text x="140.1" y="85.1">IO_L7P_T1L_N0_QBC_AD13P_64</text>
<text x="141.8" y="89.5">IO_L5N_T0U_N9_AD14N_64</text>
<text x="141.8" y="87.7">IO_L6N_T0U_N11_AD6N_64</text>
<text x="142.1" y="88.6">IO_L6P_T0U_N10_AD6P_64</text>
<text x="144.2" y="86.9">IO_T0U_N12_VRP_64</text>
<text x="146.1" y="86">IO_T1U_N12_64</text>
<text x="153" y="89.9">AT22</text>
<text x="153" y="89">AT21</text>
<text x="153" y="88.2">AV18</text>
<text x="153" y="87.3">AW18</text>
<text x="153" y="86.4">AV17</text>
<text x="153" y="85.6">AN22</text>
<text x="153" y="84.7">AR22</text>
<text x="121.8" y="95.1">AN18</text>
<text x="121.8" y="90.8">AU17</text>
<text x="121.9" y="93.4">AT20</text>
<text x="121.9" y="92.5">AT19</text>
<text x="121.9" y="91.7">AT17</text>
<text x="122" y="94.3">AP18</text>
<text x="125" y="95.6">IO_L14P_T2L_N2_GC_64</text>
<text x="125" y="94.7">IO_L14N_T2L_N3_GC_64</text>
<text x="125" y="93.9">IO_L15P_T2L_N4_AD11P_64</text>
<text x="125" y="93">IO_L15N_T2L_N5_AD11N_64</text>
<text x="125" y="92.1">IO_L16P_T2U_N6_QBC_AD3P_64</text>
<text x="125" y="91.2">IO_L16N_T2U_N7_QBC_AD3N_64</text>
<text x="125" y="90.3">IO_L17P_T2U_N8_AD10P_64</text>
<text x="140.2" y="91.2">IO_L4N_T0U_N7_DBC_AD7N_64</text>
<text x="140.5" y="92.1">IO_L4P_T0U_N6_DBC_AD7P_64</text>
<text x="141.9" y="93">IO_L3N_T0L_N5_AD15N_64</text>
<text x="142.1" y="90.3">IO_L5P_T0U_N8_AD14P_64</text>
<text x="142.2" y="93.9">IO_L3P_T0L_N4_AD15P_64</text>
<text x="144.8" y="94.7">IO_L2N_T0L_N3_64</text>
<text x="144.9" y="95.6">IO_L2P_T0L_N2_64</text>
<text x="153" y="95.1">AU20</text>
<text x="153" y="94.3">AV20</text>
<text x="153" y="93.4">AV21</text>
<text x="153" y="92.5">AW21</text>
<text x="153" y="91.7">AW20</text>
<text x="153" y="90.8">AW19</text>
<text x="121.9" y="96">AR19</text>
<text x="122" y="96.9">AP19</text>
<text x="125" y="97.3">IO_L13P_T2L_N0_GC_QBC_64</text>
<text x="125" y="96.4">IO_L13N_T2L_N1_GC_QBC_64</text>
<text x="142.7" y="96.4">IO_L1N_T0L_N1_DBC_64</text>
<text x="142.9" y="97.3">IO_L1P_T0L_N0_DBC_64</text>
<text x="153" y="96.9">AU22</text>
<text x="153" y="96">AV22</text>
<text x="3" y="132.5">C</text>
<text x="275.9" y="132.5">C</text>
<text x="2.9" y="181.1">D</text>
<text x="275.9" y="181.1">D</text>
<text x="19.2" y="204.6">1</text>
<text x="53.5" y="204.6">2</text>
<text x="87.8" y="204.6">3</text>
<text x="122.1" y="204.6">4</text>
<text x="156.5" y="204.6">5</text>
<text x="190.8" y="204.6">6</text>
<text x="225.1" y="204.6">7</text>
<text x="259.5" y="204.6">8</text>
</g>
<g font-size=".8" fill="#000080">
<text x="84.1" y="76.4">P50 M88 MODULE[1C]</text>
<text x="84.1" y="75.5">P50 M88 MODULE[1C]</text>
<text x="136.6" y="74.2">U68I</text>
<text x="173.4" y="76.4">P42 SHIFT LEVEL 1.8V-3.3V[3B]</text>
<text x="173.4" y="77.3">P42 SHIFT LEVEL 1.8V-3.3V[3B]</text>
<text x="173.4" y="75.5">P42 SHIFT LEVEL 1.8V-3.3V[3C]</text>
<text x="84.1" y="81.6">P50 M88 MODULE[1D]</text>
<text x="84.1" y="80.8">P50 M88 MODULE[1D]</text>
<text x="173.4" y="78.1">P42 SHIFT LEVEL 1.8V-3.3V[3B]</text>
<text x="173.4" y="79">P42 SHIFT LEVEL 1.8V-3.3V[3B]</text>
<text x="173.4" y="79.9">P42 SHIFT LEVEL 1.8V-3.3V[3B]</text>
<text x="173.4" y="80.8">P42 SHIFT LEVEL 1.8V-3.3V[3B]</text>
<text x="173.4" y="81.6">P42 SHIFT LEVEL 1.8V-3.3V[3B]</text>
<text x="173.4" y="82.5">P42 SHIFT LEVEL 1.8V-3.3V[3B]</text>
<text x="173.4" y="83.4">P42 SHIFT LEVEL 1.8V-3.3V[3C]</text>
<text x="84.1" y="89.5">P50 M88 MODULE[1D]</text>
<text x="173.4" y="84.2">P42 SHIFT LEVEL 1.8V-3.3V[3C]</text>
<text x="173.4" y="85.1">P42 SHIFT LEVEL 1.8V-3.3V[3C]</text>
<text x="173.4" y="86">P42 SHIFT LEVEL 1.8V-3.3V[3C]</text>
<text x="173.4" y="87.7">P42 SHIFT LEVEL 1.8V-3.3V[3C]</text>
<text x="173.4" y="88.6">P42 SHIFT LEVEL 1.8V-3.3V[3C]</text>
<text x="173.4" y="89.5">P42 SHIFT LEVEL 1.8V-3.3V[3C]</text>
<text x="176.1" y="88.9">240R/04</text>
<text x="176.1" y="88.1">R695</text>
<text x="84.1" y="90.3">P50 M88 MODULE[1D]</text>
<text x="173.4" y="90.3">P42 SHIFT LEVEL 1.8V-3.3V[3C]</text>
<text x="173.4" y="91.2">P42 SHIFT LEVEL 1.8V-3.3V[3C]</text>
<text x="173.4" y="92.1">P42 SHIFT LEVEL 1.8V-3.3V[3C]</text>
<text x="173.4" y="93">P42 SHIFT LEVEL 1.8V-3.3V[3C]</text>
<text x="173.4" y="93.9">P42 SHIFT LEVEL 1.8V-3.3V[3C]</text>
<text x="173.4" y="94.7">P42 SHIFT LEVEL 1.8V-3.3V[3C]</text>
<text x="173.4" y="95.6">P42 SHIFT LEVEL 1.8V-3.3V[3C]</text>
<text x="95.5" y="97.3">P53 M88 BUF[7C]</text>
<text x="95.5" y="96.4">P53 M88 BUF[7C]</text>
<text x="139.2" y="99.5">XCKU15P-2FFVE1517E</text>
<text x="173.4" y="96.4">P42 SHIFT LEVEL 1.8V-3.3V[3C]</text>
</g>
<g font-size=".8" fill="#00f">
<text x="88.6" y="74.2">Recover clock for SFP, from FPGA to M88</text>
<text x="87.8" y="79.5">Recover clock for SFP28, from FPGA to M88</text>
<text x="87.8" y="88.2">Recover clock for QSFP28, from FPGA to M88</text>
<text x="91.3" y="95.1">remove CDR-M88-E1</text>
</g>
<g font-size=".8" fill="#800000">
<text x="95.8" y="75.5">CDR-M88-SFP_N</text>
<text x="96" y="76.4">CDR-M88-SFP_P</text>
<text x="103.5" y="75.9">CDR-M88-SFP_P</text>
<text x="103.5" y="75.1">CDR-M88-SFP_N</text>
<text x="157.6" y="75.1">SFP-TX-DIS-24</text>
<text x="157.6" y="75.9">SFP-TX-DIS-1</text>
<text x="157.6" y="76.8">SFP-TX-DIS-2</text>
<text x="157.6" y="77.7">SFP-TX-DIS-3</text>
<text x="165.4" y="76.4">SFP-TX-DIS-1</text>
<text x="165.4" y="77.3">SFP-TX-DIS-2</text>
<text x="165.4" y="75.5">SFP-TX-DIS-24</text>
<text x="95" y="80.8">CDR-M88-SFP28_N</text>
<text x="95.2" y="81.6">CDR-M88-SFP28_P</text>
<text x="103.5" y="81.2">CDR-M88-SFP28_P</text>
<text x="103.5" y="80.3">CDR-M88-SFP28_N</text>
<text x="157.6" y="78.6">SFP-TX-DIS-4</text>
<text x="157.6" y="79.5">SFP-TX-DIS-5</text>
<text x="157.6" y="80.3">SFP-TX-DIS-6</text>
<text x="157.6" y="81.2">SFP-TX-DIS-7</text>
<text x="157.6" y="82">SFP-TX-DIS-8</text>
<text x="157.6" y="82.9">SFP-TX-DIS-9</text>
<text x="157.6" y="83.8">SFP-TX-DIS-10</text>
<text x="165.4" y="78.1">SFP-TX-DIS-3</text>
<text x="165.4" y="79">SFP-TX-DIS-4</text>
<text x="165.4" y="79.9">SFP-TX-DIS-5</text>
<text x="165.4" y="80.8">SFP-TX-DIS-6</text>
<text x="165.4" y="81.6">SFP-TX-DIS-7</text>
<text x="165.4" y="82.5">SFP-TX-DIS-8</text>
<text x="165.4" y="83.4">SFP-TX-DIS-9</text>
<text x="94.5" y="89.5">CDR-M88-QSFP28_N</text>
<text x="103.5" y="89.9">CDR-M88-QSFP28_P</text>
<text x="103.5" y="89">CDR-M88-QSFP28_N</text>
<text x="157.6" y="84.7">SFP-TX-DIS-11</text>
<text x="157.6" y="85.6">SFP-TX-DIS-12</text>
<text x="157.6" y="87.3">SFP-TX-DIS-13</text>
<text x="157.6" y="88.2">SFP-TX-DIS-14</text>
<text x="157.6" y="89">SFP-TX-DIS-15</text>
<text x="157.6" y="89.9">SFP-TX-DIS-16</text>
<text x="165.4" y="84.2">SFP-TX-DIS-10</text>
<text x="165.4" y="85.1">SFP-TX-DIS-11</text>
<text x="165.4" y="86">SFP-TX-DIS-12</text>
<text x="165.4" y="87.7">SFP-TX-DIS-13</text>
<text x="165.4" y="88.6">SFP-TX-DIS-14</text>
<text x="165.4" y="89.5">SFP-TX-DIS-15</text>
<text x="94.6" y="90.3">CDR-M88-QSFP28_P</text>
<text x="157.6" y="90.8">SFP-TX-DIS-17</text>
<text x="157.6" y="91.7">SFP-TX-DIS-18</text>
<text x="157.6" y="92.5">SFP-TX-DIS-19</text>
<text x="157.6" y="93.4">SFP-TX-DIS-20</text>
<text x="157.6" y="94.3">SFP-TX-DIS-21</text>
<text x="157.6" y="95.1">SFP-TX-DIS-22</text>
<text x="165.4" y="90.3">SFP-TX-DIS-16</text>
<text x="165.4" y="91.2">SFP-TX-DIS-17</text>
<text x="165.4" y="92.1">SFP-TX-DIS-18</text>
<text x="165.4" y="93">SFP-TX-DIS-19</text>
<text x="165.4" y="93.9">SFP-TX-DIS-20</text>
<text x="165.4" y="94.7">SFP-TX-DIS-21</text>
<text x="165.4" y="95.6">SFP-TX-DIS-22</text>
<text x="175" y="92.5">GND</text>
<text x="106" y="96.4">CLK-100M-0_N</text>
<text x="106.2" y="97.3">CLK-100M-0_P</text>
<text x="114" y="96">CLK-100M-0_N</text>
<text x="114" y="96.9">CLK-100M-0_P</text>
<text x="157.6" y="96">SFP-TX-DIS-23</text>
<text x="165.4" y="96.4">SFP-TX-DIS-23</text>
</g>
<text font-size=".6" fill="#000080" x="124.4" y="74.1">BANK 64</text>
</svg>
